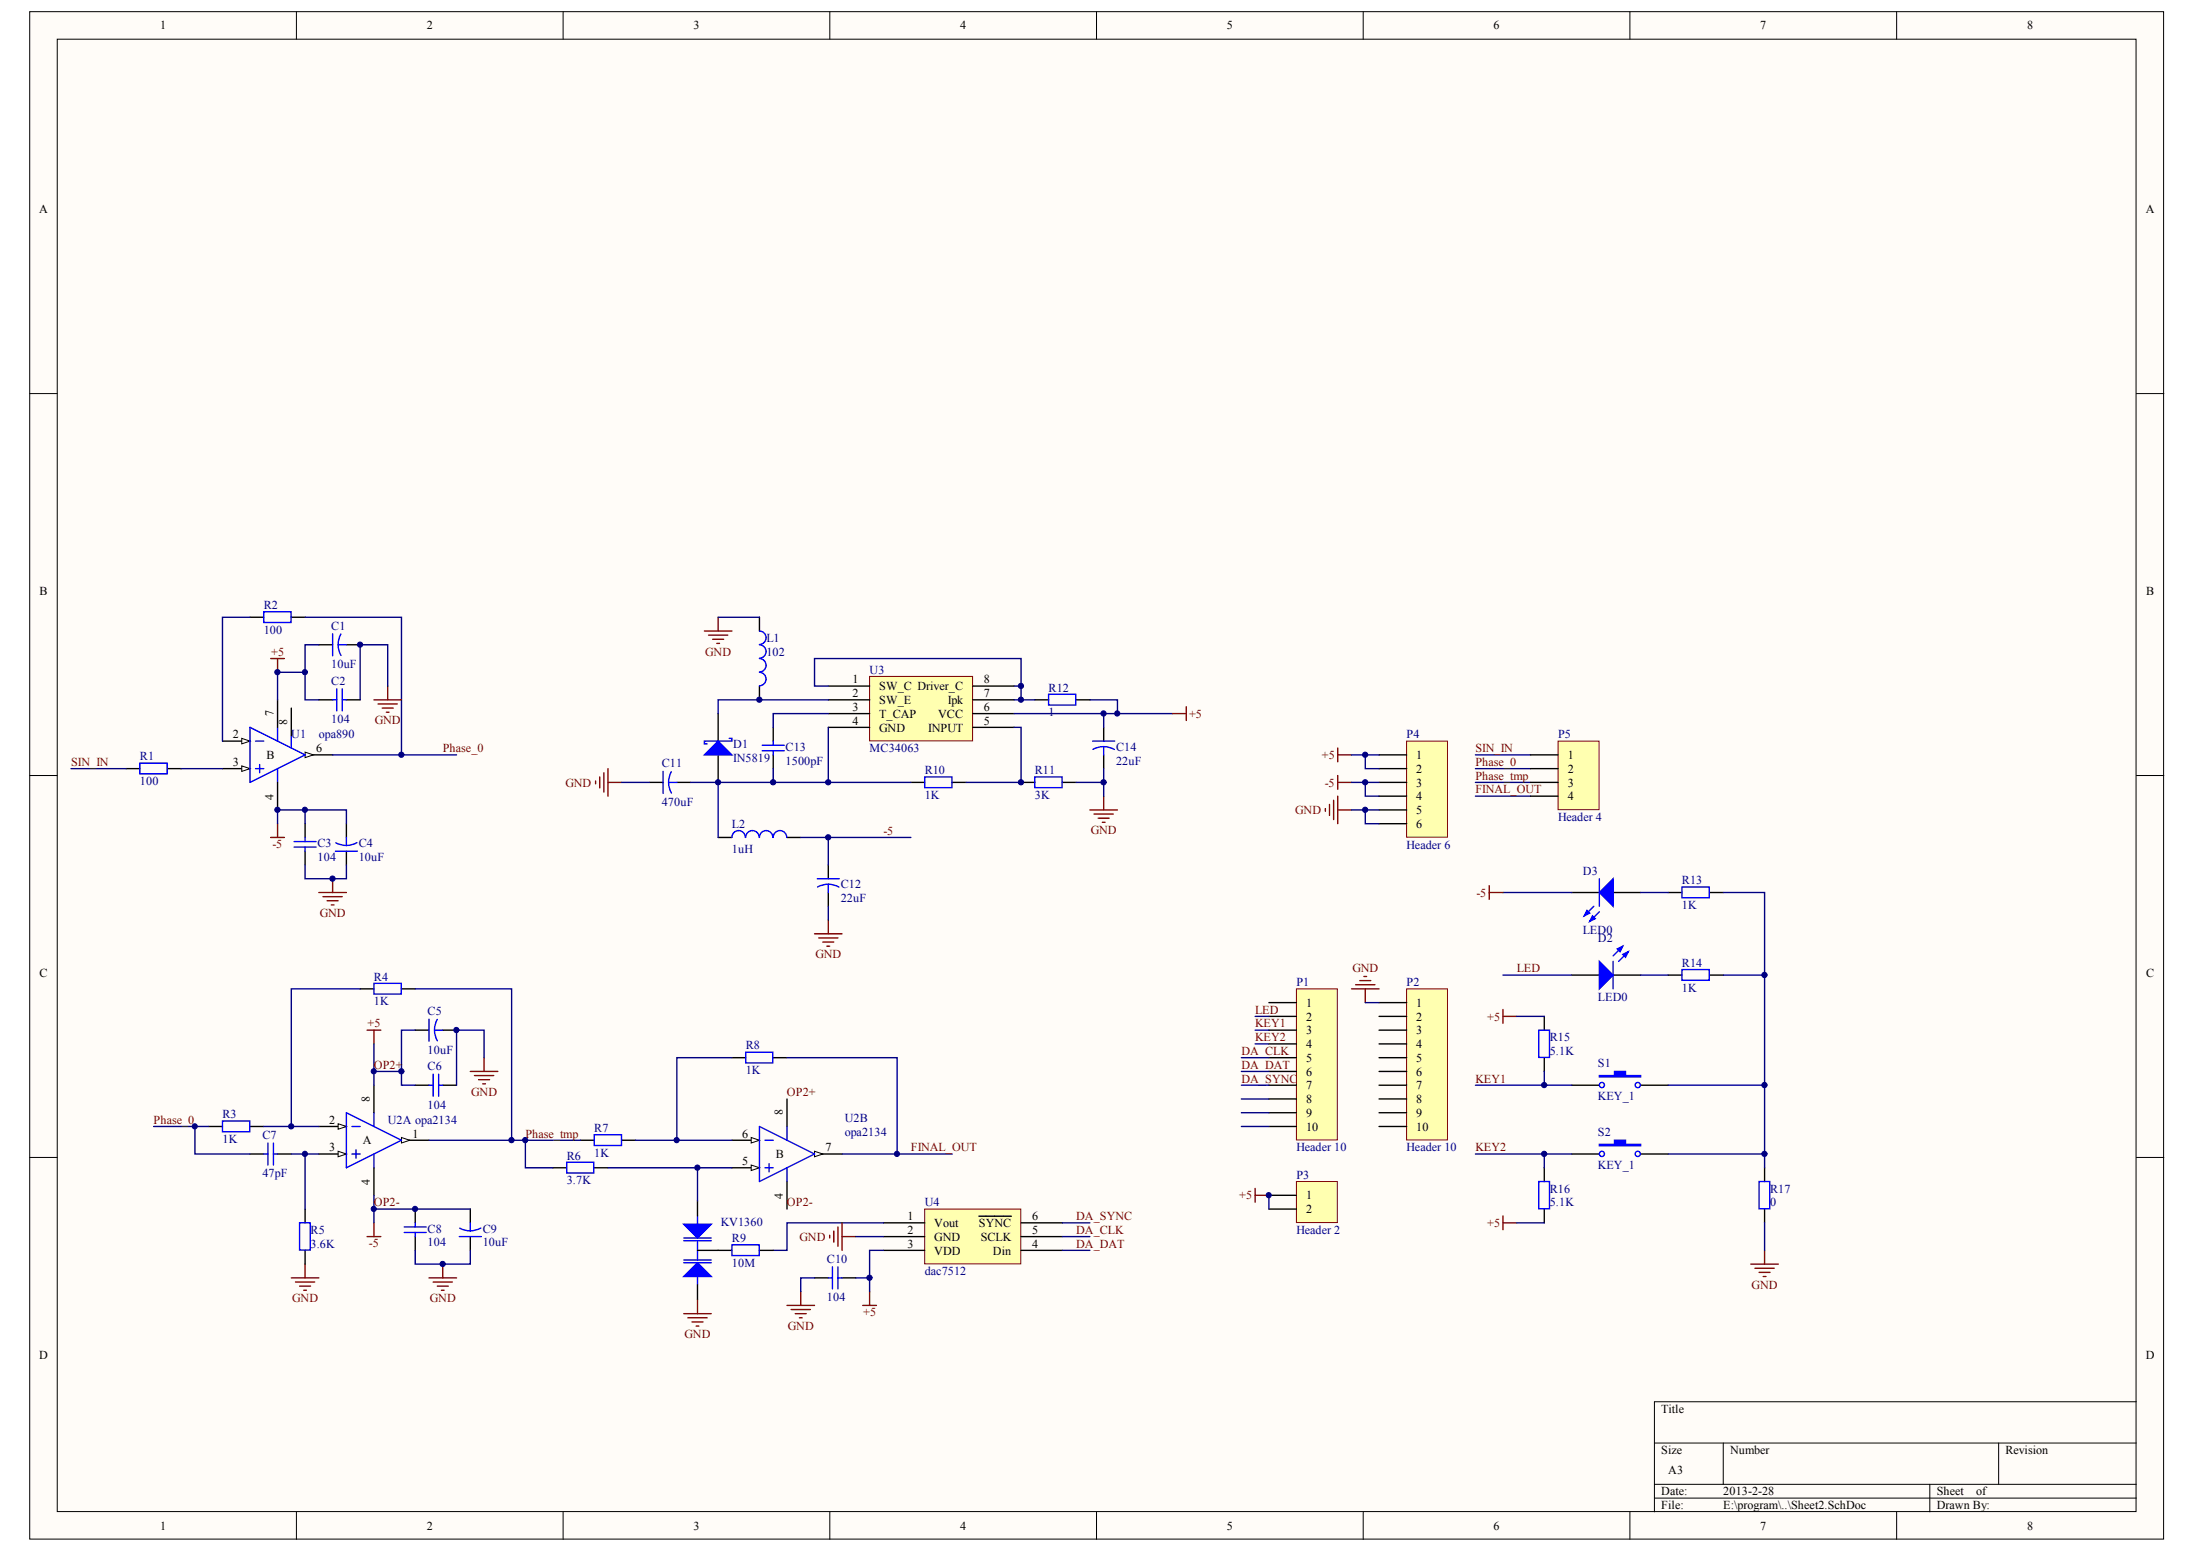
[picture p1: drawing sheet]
<svg xmlns="http://www.w3.org/2000/svg" width="297mm" height="210mm" viewBox="0 0 297 210" stroke-linecap="round" stroke-linejoin="round" font-family="sans-serif">
<g fill="#fffcf8" stroke="#000" stroke-width=".14">
<path d="M4 1.6h288.1v206.2h-288.1z"/>
<path d="M7.7 5.3h280.7v198.7h-280.7z"/>
</g>
<g fill="none" stroke="#000" stroke-width=".14">
<path d="M40 1.6v3.7M76 1.6v3.7M112 1.6v3.7M148 1.6v3.7M184.1 1.6v3.7M220.1 1.6v3.7M256.1 1.6v3.7M4 53.1h3.7M288.4 53.1h3.8M4 104.7h3.7M288.4 104.7h3.8M4 156.2h3.7"/>
<path d="M288.4 156.2h3.8M223.4 194.8h65M232.7 194.8v5.6M269.9 194.8v5.6M288.4 189.2h-65v14.9M40 204.1v3.7M76 204.1v3.7M112 204.1v3.7M148 204.1v3.7M184.1 204.1v3.7M220.1 204.1v3.7M223.4 200.4h65"/>
<path d="M223.4 202.2h65M256.1 204.1v3.7M260.6 200.4v3.7"/>
</g>
<path d="M30 103.8h3.8" fill="none" stroke="#000" stroke-width=".19"/>
<path d="M32.6 103.4l1.2 .4-1.2 .3z" fill="#fffcf8" stroke="#000" stroke-width=".14"/>
<path d="M30 100h3.8" fill="none" stroke="#000" stroke-width=".19"/>
<path d="M32.6 99.7l1.2 .3-1.2 .4z" fill="#fffcf8" stroke="#000" stroke-width=".14"/>
<path d="M41.2 101.9h3.7" fill="none" stroke="#000" stroke-width=".19"/>
<path d="M41.2 101.5l1.1 .4-1.1 .4z" fill="#fffcf8" stroke="#000" stroke-width=".14"/>
<path d="M33.8 98.2l7.4 3.7-7.4 3.7zM37.5 98.2v1.8M39.3 99.3v1.7M34.5 100h1.1M34.5 103.8h1.1M35.1 103.2v1.1M37.5 103.8v1.8" fill="none" stroke="#00f" stroke-width=".19"/>
<path d="M37.5 94.5v3.7M39.3 95.6v3.7M37.5 105.6v3.7M43.1 152.1h3.7" fill="none" stroke="#000" stroke-width=".19"/>
<path d="M45.7 151.7l1.1 .4-1.1 .3z" fill="#fffcf8" stroke="#000" stroke-width=".14"/>
<path d="M43.1 155.8h3.7" fill="none" stroke="#000" stroke-width=".19"/>
<path d="M45.7 155.4l1.1 .4-1.1 .3z" fill="#fffcf8" stroke="#000" stroke-width=".14"/>
<path d="M54.2 153.9h3.7" fill="none" stroke="#000" stroke-width=".19"/>
<path d="M54.2 153.5l1.1 .4-1.1 .4z" fill="#fffcf8" stroke="#000" stroke-width=".14"/>
<path d="M46.8 150.2l7.4 3.7-7.4 3.7zM47.5 152.1h1.1M47.5 155.8h1.1M48.1 155.2v1.1M50.5 150.2v1.9M50.5 155.8v1.8" fill="none" stroke="#00f" stroke-width=".19"/>
<path d="M50.5 146.5v3.7M50.5 157.6v3.7M98.8 157.6h3.7" fill="none" stroke="#000" stroke-width=".19"/>
<path d="M101.4 157.3l1.1 .3-1.1 .4z" fill="#fffcf8" stroke="#000" stroke-width=".14"/>
<path d="M98.8 153.9h3.7" fill="none" stroke="#000" stroke-width=".19"/>
<path d="M101.4 153.5l1.1 .4-1.1 .4z" fill="#fffcf8" stroke="#000" stroke-width=".14"/>
<path d="M110 155.8h3.7" fill="none" stroke="#000" stroke-width=".19"/>
<path d="M110 155.4l1.1 .4-1.1 .3z" fill="#fffcf8" stroke="#000" stroke-width=".14"/>
<g fill="none" stroke="#00f" stroke-width=".19">
<path d="M35.6 82.6h3.7v1.4h-3.7zM44.9 85.5v3M44.9 94.5h.6M45.5 93v3M45.7 87h1.1M45.7 87l.1 .8 .2 .7M46 85.6l-.3 .7v.7M46.2 93v3M46.2 94.5h.6M18.9 103h3.7v1.5h-3.7zM39.7 113.6h3M39.7 114.3h3"/>
<path d="M41.2 113v.6M41.2 114.3v.6M45.3 114.9h3M46.8 113v1.2M48.2 113.7a2.96 2.96 0 0 1-2.9 .1M50.5 132.7h3.7v1.5h-3.7zM57.9 137.6v2.9M58.7 139.1h1.1M58.7 139.1l.1 .7 .3 .7M59 137.6l-.2 .7-.1 .8M30 151.3h3.7v1.5h-3.7zM35.6 155.8h.6"/>
<path d="M36.2 154.3v3M36.9 154.3v3M36.9 155.8h.6M57.9 146.5h.6M58.5 145v3M59.2 145v3M59.2 146.5h.6M80.2 153.2h3.7v1.4h-3.7zM100.7 142h3.6v1.5h-3.6zM102.5 152.1l7.5 3.7-7.5 3.7zM103.3 153.9h1.1M103.3 157.6h1.1"/>
<path d="M103.8 157.1v1.1M106.3 152.1v1.8M106.3 157.6v1.9M54.6 165.6h3M54.6 166.4h3M56.1 165.1v.5M56.1 166.4v.5M62 166.9h3M63.5 165.1v1.1M64.9 165.8a2.96 2.96 0 0 1-2.8 0M92.3 170.5h3.7M92.3 170.1h3.7"/>
<path d="M92.3 167.5h3.7M92.3 167.1h3.7M94.2 164.1v1.2M94.2 167.5v2.6M94.2 172.3v1.1"/>
</g>
<g fill="none" stroke="#000" stroke-width=".19">
<path d="M33.8 83.3h1.8M39.3 83.3h1.9M43.1 87h1.8M43.1 94.5h1.8M46.8 87h1.8M46.8 94.5h1.8M17 103.8h1.9M22.6 103.8h1.9M41.2 111.2v1.8M41.2 114.9v1.9M46.8 111.2v1.8M46.8 114.9v1.9"/>
<path d="M48.6 133.5h1.9M54.2 133.5h1.9M56.1 139.1h1.8M59.8 139.1h1.8M28.2 152.1h1.8M33.8 152.1h1.8M33.8 155.8h1.8M37.5 155.8h1.8M56.1 146.5h1.8M59.8 146.5h1.8M78.4 153.9h1.8M83.9 153.9h1.9"/>
<path d="M98.8 142.8h1.9M104.4 142.8h1.9M106.3 148.3v3.8M106.3 159.5v3.7M56.1 163.2v1.9M56.1 166.9v1.9M63.5 163.2v1.9M63.5 166.9v1.9M94.2 162.1v2M94.2 173.4v2.1M94.2 168.8h2.8"/>
</g>
<g fill="none" stroke="#000080" stroke-width=".19">
<path d="M33.8 83.3h-3.8v16.7M41.2 83.3h13v18.6h-9.3M41.2 90.8h-3.7v3.7M43.1 87h-1.9v7.5h1.9M52.3 92.6v-5.6h-3.7v7.5M9.6 103.8h7.4M24.5 103.8h5.5M37.5 111.2v-1.9h9.3v1.9M41.2 116.8v1.8h5.6v-1.8M41.2 109.3v1.9M48.6 133.5h-9.3v18.6M56.1 139.1h-1.9v5.5h-3.7"/>
<path d="M56.1 133.5h13v20.4h-11.2M20.7 152.1h7.5M26.3 152.1v3.7h7.5M35.6 152.1h7.5M50.5 140.9v5.6M54.2 144.6v1.9h1.9M65.4 142.8v-3.7h-3.8v7.4M69.1 153.9h9.3M85.8 153.9h13M98.8 142.8h-7.4v11.1M98.8 157.6h-4.6v4.5M106.3 142.8h14.8v13h-7.4"/>
<path d="M121.1 155.8h7.5M50.5 161.3v3.8M50.5 163.2h13M56.1 168.8v1.8h7.4v-1.8"/>
</g>
<g fill="none" stroke="#800000" stroke-width=".19">
<path d="M36.5 88.9h1.9M37.5 88.9v1.9M50.5 94.5h3.7M51 95h2.6M51.6 95.6h1.5M52.2 96.1h.3M52.3 92.6v1.9M36.5 113h1.9M37.5 111.2v1.8M44.9 118.6v1.9M43.1 120.5h3.7M43.6 121h2.6"/>
<path d="M44.2 121.6h1.5M44.7 122.1h.4M49.6 139.1h1.8M50.5 139.1v1.8M63.5 144.6h3.7M64.1 145.2h2.6M64.6 145.7h1.5M65.2 146.3h.3M65.4 142.8v1.8M39.3 172.5h3.8M39.9 173.1h2.6M40.4 173.6h1.5"/>
<path d="M41 174.2h.4M41.2 170.6v1.9M49.6 166.9h1.8M50.5 165.1v1.8M57.9 172.5h3.7M58.5 173.1h2.6M59 173.6h1.5M59.6 174.2h.4M59.8 170.6v1.9M92.3 177.3h3.7M92.9 177.9h2.6M93.4 178.4h1.5"/>
<path d="M94 179h.4M94.2 175.5v1.8"/>
</g>
<g fill="#00f" stroke="#00f" stroke-width=".19">
<path d="M92.3 172.3l1.9-1.8 1.8 1.8z"/>
<path d="M92.3 165.3h3.7l-1.8 1.8z"/>
</g>
<path d="M124.8 163.2h13v7.4h-13z" fill="#ffffb0" stroke="#800000" stroke-width=".14"/>
<path d="M97 168.8h1.8M102.5 168.8h1.9M110 172.5h1.8M113.7 172.5h1.9M119.3 165.1h5.5M119.3 166.9h5.5M119.3 168.8h5.5M132.2 164.2h4.4M137.9 165.1h5.5M137.9 166.9h5.5M137.9 168.8h5.5" fill="none" stroke="#000" stroke-width=".19"/>
<path d="M110 172.5h-1.9v1.9M115.6 166.9h3.7M115.6 172.5h1.8M119.3 165.1h-13v3.7h-1.9M119.3 168.8h-1.9v5.6M143.4 165.1h3.8M143.4 166.9h3.8M143.4 168.8h3.8" fill="none" stroke="#000080" stroke-width=".19"/>
<path d="M98.8 168h3.7v1.5h-3.7zM111.8 172.5h.6M112.4 171v3M113.1 171v3M113.1 172.5h.6" fill="none" stroke="#00f" stroke-width=".19"/>
<path d="M106.3 176.2h3.7M106.8 176.8h2.6M107.4 177.3h1.5M107.9 177.9h.4M108.1 174.4v1.8M112 166.7v.4M112.6 166.2v1.5M113.1 165.6v2.6M113.7 165.1v3.7M113.7 166.9h1.9M116.5 176.2h1.8M117.4 174.4v1.8" fill="none" stroke="#800000" stroke-width=".19"/>
<path d="M117.4 91.3h13.9v8.7h-13.9z" fill="#ffffb0" stroke="#800000" stroke-width=".14"/>
<g fill="none" stroke="#000" stroke-width=".19">
<path d="M97 96.3v3.7M102.5 83.3v1.9M102.5 92.6v1.9M104.4 98.2v1.8M111.8 92.6h5.6M111.8 94.5h5.6M111.8 96.3h5.6M111.8 98.2h5.6M131.4 92.6h5.5M131.4 94.5h5.5M131.4 96.3h5.5M131.4 98.2h5.5"/>
<path d="M139.7 94.5h1.9M145.3 94.5h1.9M149 98.2v1.8M87.7 105.6h1.8M91.4 105.6h1.8M97 101.9v3.7M97 113h1.8M104.4 101.9v1.9M106.3 113h1.8M111.8 116.8v1.8M123 105.6h1.8M128.6 105.6h1.8"/>
<path d="M137.9 105.6h1.8M143.4 105.6h1.9M149 101.9v1.9M111.8 120.5v1.8"/>
</g>
<g fill="none" stroke="#00f" stroke-width=".19">
<path d="M98.5 99.7h.3v.3h-3.7v.4h.4M102.5 85.2a.91 .91 0 0 1 .9 .9 .91 .91 0 0 1-.9 .9M102.5 87a.91 .91 0 0 1 .9 .9 .91 .91 0 0 1-.9 1M102.5 88.9a.91 .91 0 0 1 .9 .9 .91 .91 0 0 1-.9 .9M102.5 90.8a.91 .91 0 0 1 .9 .9 .91 .91 0 0 1-.9 .9M141.6 93.7h3.6v1.5h-3.6zM89.5 104.1v3M90.3 105.6h1.1M90.3 105.6l.1 .8 .3 .7M90.6 104.2l-.2 .7-.1 .7M100.6 113a.9 .9 0 0 0-.9-.9 .9 .9 0 0 0-.9 .9M102.5 113a.91 .91 0 0 0-.9-.9 .91 .91 0 0 0-.9 .9"/>
<path d="M102.9 100.6h3M102.9 101.3h3M104.3 113a.9 .9 0 0 0-.9-.9 .9 .9 0 0 0-.9 .9M104.4 100v.6M104.4 101.3v.6M106.2 113a.91 .91 0 0 0-.9-.9 .91 .91 0 0 0-.9 .9M110.3 118.6h3M111.8 119.4l.8 .1 .7 .2M111.8 119.4l-.7 .1-.7 .2M111.8 119.4v1.1M124.8 104.9h3.7v1.4h-3.7zM139.7 104.9h3.7v1.4h-3.7z"/>
<path d="M147.5 100h3M149 100.8l.8 .1 .7 .3M149 100.8l-.7 .1-.7 .3M149 100.8v1.1"/>
</g>
<g fill="none" stroke="#000080" stroke-width=".19">
<path d="M97 83.3h5.5M111.8 92.6h-1.8v-3.7h27.9v3.7M111.8 96.3h-7.4v1.9M111.8 94.5h-14.8v1.8M111.8 98.2v7.4M136.9 92.6h1v1.9M136.9 98.2h1v7.4h-7.5M136.9 96.3h21.4M136.9 94.5h2.8M147.2 94.5h3.7v1.8M149 96.3v1.9M54.2 101.9h7.4"/>
<path d="M83.9 105.6h3.8M93.2 105.6h11.2M97 105.6v7.4M104.4 103.8v1.8h18.6M108.1 113h3.7v3.8M111.8 113h11.2M145.3 105.6h3.7v1.9M149 103.8v1.8M111.8 122.3v1.9"/>
</g>
<g fill="none" stroke="#800000" stroke-width=".19">
<path d="M95.1 85.2h3.7M95.7 85.7h2.6M96.2 86.3h1.5M96.8 86.8h.3M97 83.3v1.9M158.3 96.3h1.9M160.2 95.4v1.9M80.4 105.4v.4M81 104.9v1.5M81.5 104.3v2.6M82.1 103.8v3.7M82.1 105.6h1.8"/>
<path d="M147.2 109.3h3.7M147.7 109.9h2.6M148.3 110.4h1.5M148.8 111h.4M149 107.5v1.8M110 126.1h3.7M110.5 126.6h2.6M111.1 127.2h1.5M111.6 127.7h.4M111.8 124.2v1.9"/>
</g>
<path d="M95.1 101.9l1.9-1.9 1.8 1.9z" fill="#00f" stroke="#00f" stroke-width=".19"/>
<path d="M175 133.5h5.6v20.4h-5.6z" fill="#ffffb0" stroke="#800000" stroke-width=".14"/>
<path d="M171.3 135.3h3.7M171.3 137.2h3.7M171.3 139.1h3.7M171.3 140.9h3.7M171.3 142.8h3.7M171.3 144.6h3.7M171.3 146.5h3.7M171.3 148.3h3.7M171.3 150.2h3.7M171.3 152.1h3.7" fill="none" stroke="#000" stroke-width=".19"/>
<path d="M189.9 133.5h5.5v20.4h-5.5z" fill="#ffffb0" stroke="#800000" stroke-width=".14"/>
<path d="M186.2 135.3h3.7M186.2 137.2h3.7M186.2 139.1h3.7M186.2 140.9h3.7M186.2 142.8h3.7M186.2 144.6h3.7M186.2 146.5h3.7M186.2 148.3h3.7M186.2 150.2h3.7M186.2 152.1h3.7" fill="none" stroke="#000" stroke-width=".19"/>
<path d="M182.5 133.5h3.7M183 132.9h2.6M183.6 132.4h1.5M184.2 131.8h.3M184.3 133.5v1.8" fill="none" stroke="#800000" stroke-width=".19"/>
<path d="M184.3 135.3h1.9" fill="none" stroke="#000080" stroke-width=".19"/>
<path d="M175 159.5h5.6v5.5h-5.6z" fill="#ffffb0" stroke="#800000" stroke-width=".14"/>
<g fill="none" stroke="#000" stroke-width=".19">
<path d="M208.5 137.2v1.9M212.2 131.6h3.7M217.8 131.6h3.7M225.2 131.6h1.9M230.8 131.6h1.9M208.5 142.8v1.8M208.5 157.6v1.9M212.2 146.5h3.7M212.2 155.8h3.7M221.5 146.5h3.7M221.5 155.8h3.7M238.2 157.6v1.9"/>
<path d="M171.3 161.3h3.7M171.3 163.2h3.7M208.5 163.2v1.9M238.2 163.2v1.9"/>
</g>
<g fill="none" stroke="#000080" stroke-width=".19">
<path d="M169.5 137.2h1.8M169.5 139.1h1.8M202.9 131.6h9.3M204.8 137.2h3.7M221.5 131.6h3.7M232.7 131.6h5.5v24.2M167.6 146.5h3.7M167.6 142.8h3.7M167.6 144.6h3.7M169.5 140.9h1.8M199.2 146.5h9.3M199.2 155.8h13"/>
<path d="M208.5 144.6v1.9h3.7M208.5 155.8v1.8M225.2 155.8h13v1.8M225.2 146.5h13M171.3 161.3v1.9M204.8 165.1h3.7M238.2 165.1v3.7"/>
</g>
<path d="M202.9 136.3v1.8M202.9 137.2h1.9M169.5 160.4v1.9M169.5 161.3h1.8M202.9 164.1v1.9M202.9 165.1h1.9M236.4 170.6h3.7M236.9 171.2h2.7M237.5 171.8h1.5M238.1 172.3h.3M238.2 168.8v1.8" fill="none" stroke="#800000" stroke-width=".19"/>
<g fill="#00f" stroke="#00f" stroke-width=".19">
<path d="M215.9 129.8l1.9 1.8-1.9 1.9z"/>
<path d="M219.1 128.8l.7-.3-.3 .7z"/>
<path d="M218.4 128.1l.7-.4-.4 .8z"/>
<path d="M215.9 145.2h2.1v-.6h1.5v.6h2v.2h-5.6z" fill-rule="evenodd"/>
<path d="M215.9 154.5h2.1v-.6h1.5v.6h2v.2h-5.6z" fill-rule="evenodd"/>
</g>
<g fill="none" stroke="#00f" stroke-width=".19">
<path d="M207.8 139.1h1.4v3.6h-1.4zM217.8 129.8v3.7M219.1 127.7l-1.3 1.3M219.8 128.5l-1.3 1.3M227.1 130.9h3.7v1.4h-3.7zM207.8 159.5h1.4v3.7h-1.4zM237.5 159.5h1.5v3.7h-1.5z"/>
<circle cx="216.3" cy="146.5" r=".35"/>
<circle cx="216.3" cy="155.8" r=".35"/>
<circle cx="221.1" cy="146.5" r=".35"/>
<circle cx="221.1" cy="155.8" r=".35"/>
</g>
<path d="M189.9 100h5.5v13h-5.5z" fill="#ffffb0" stroke="#800000" stroke-width=".14"/>
<path d="M186.2 101.9h3.7M186.2 103.8h3.7M186.2 105.6h3.7M186.2 107.5h3.7M186.2 109.3h3.7M186.2 111.2h3.7M74.7 157.6h1.8M80.2 157.6h1.9M41.2 163.2v1.9M41.2 168.8v1.8" fill="none" stroke="#000" stroke-width=".19"/>
<path d="M178.9 109.1v.4M179.5 108.6v1.5M180.1 108v2.6M180.6 101v1.8M180.6 104.7v1.8M180.6 107.5v3.7M180.6 101.9h1.9M180.6 105.6h1.9M180.6 109.3h1.9" fill="none" stroke="#800000" stroke-width=".19"/>
<g fill="none" stroke="#000080" stroke-width=".19">
<path d="M182.5 101.9h3.7M182.5 105.6h3.7M182.5 109.3h3.7M184.3 101.9v1.9h1.9M184.3 105.6v1.9h1.9M184.3 109.3v1.9h1.9M199.2 101.9h7.4M199.2 105.6h7.4M199.2 103.8h7.4M199.2 107.5h7.4M167.6 148.3h3.7M167.6 152.1h3.7"/>
<path d="M167.6 150.2h3.7"/>
</g>
<path d="M76.5 156.9h3.7v1.4h-3.7zM40.4 165.1h1.5v3.6h-1.5z" fill="none" stroke="#00f" stroke-width=".19"/>
<path d="M210.4 100h5.5v9.3h-5.5z" fill="#ffffb0" stroke="#800000" stroke-width=".14"/>
<path d="M206.6 101.9h3.8M206.6 103.8h3.8M206.6 105.6h3.8M206.6 107.5h3.8M212.2 120.5h3.7M217.8 120.5h3.7M225.2 120.5h1.9M230.8 120.5h1.9" fill="none" stroke="#000" stroke-width=".19"/>
<path d="M202.9 120.5h9.3M221.5 120.5h3.7M232.7 120.5h5.5v11.1M39.3 155.8h3.8M41.2 155.8v7.4M70.9 153.9v3.7h3.8M82.1 157.6h12.1" fill="none" stroke="#000080" stroke-width=".19"/>
<g fill="#00f" stroke="#00f" stroke-width=".19">
<path d="M215.9 120.5l1.9-1.9v3.7z"/>
<path d="M214.3 122.9l.3 .4-.7 .3z"/>
<path d="M215 123.6l.4 .4-.8 .4z"/>
</g>
<path d="M215.9 118.6v3.7M227.1 119.7h3.7v1.5h-3.7zM215.2 122.3l-1.3 1.3M215.9 123.1l-1.3 1.3" fill="none" stroke="#00f" stroke-width=".19"/>
<path d="M201.1 119.5v1.9M201.1 120.5h1.8" fill="none" stroke="#800000" stroke-width=".19"/>
<g fill="#000080" stroke="#000080" stroke-width=".14">
<circle cx="26.3" cy="152" r=".35"/>
<circle cx="37.5" cy="109.3" r=".35"/>
<circle cx="37.5" cy="90.7" r=".35"/>
<circle cx="39.3" cy="152" r=".35"/>
<circle cx="41.2" cy="155.8" r=".35"/>
<circle cx="41.2" cy="109.3" r=".35"/>
<circle cx="41.2" cy="90.7" r=".35"/>
<circle cx="44.9" cy="118.6" r=".35"/>
<circle cx="48.6" cy="87" r=".35"/>
<circle cx="50.5" cy="163.2" r=".35"/>
<circle cx="50.5" cy="144.6" r=".35"/>
<circle cx="54.2" cy="144.6" r=".35"/>
<circle cx="54.2" cy="101.9" r=".35"/>
<circle cx="56" cy="163.2" r=".35"/>
<circle cx="59.8" cy="170.6" r=".35"/>
<circle cx="61.6" cy="139" r=".35"/>
<circle cx="69.1" cy="153.9" r=".35"/>
<circle cx="70.9" cy="153.9" r=".35"/>
<circle cx="91.4" cy="153.9" r=".35"/>
<circle cx="94.2" cy="157.6" r=".35"/>
<circle cx="96.9" cy="105.6" r=".35"/>
<circle cx="102.5" cy="94.4" r=".35"/>
<circle cx="104.4" cy="105.6" r=".35"/>
<circle cx="111.8" cy="113" r=".35"/>
<circle cx="111.8" cy="105.6" r=".35"/>
<circle cx="117.4" cy="172.5" r=".35"/>
<circle cx="121.1" cy="155.8" r=".35"/>
<circle cx="137.8" cy="105.6" r=".35"/>
<circle cx="137.8" cy="94.4" r=".35"/>
<circle cx="137.8" cy="92.6" r=".35"/>
<circle cx="149" cy="105.6" r=".35"/>
<circle cx="149" cy="96.3" r=".35"/>
<circle cx="150.8" cy="96.3" r=".35"/>
<circle cx="171.3" cy="161.3" r=".35"/>
<circle cx="184.3" cy="109.3" r=".35"/>
<circle cx="184.3" cy="105.6" r=".35"/>
<circle cx="184.3" cy="101.9" r=".35"/>
<circle cx="208.5" cy="155.8" r=".35"/>
<circle cx="208.5" cy="146.5" r=".35"/>
<circle cx="238.2" cy="155.8" r=".35"/>
<circle cx="238.2" cy="146.5" r=".35"/>
<circle cx="238.2" cy="131.6" r=".35"/>
</g>
<g font-size="1.6">
<text x="21.6" y="4">1</text>
<text x="57.6" y="4">2</text>
<text x="93.6" y="4">3</text>
<text x="129.6" y="4">4</text>
<text x="165.7" y="4">5</text>
<text x="201.7" y="4">6</text>
<text x="237.7" y="4">7</text>
<text x="273.7" y="4">8</text>
<text x="5.3" y="28.8">A</text>
<text x="289.7" y="28.8">A</text>
<text x="5.3" y="80.4">B</text>
<text x="289.8" y="80.4">B</text>
<text x="115.1" y="92.2">1</text>
<text x="115.1" y="94.1">2</text>
<text x="115.1" y="96">3</text>
<text x="118.7" y="93.2">SW_C Driver_C</text>
<text x="118.7" y="95">SW_E</text>
<text x="128" y="95">Ipk</text>
<text x="132.8" y="96">6</text>
<text x="132.8" y="94.1">7</text>
<text x="132.8" y="92.2">8</text>
<text x="31.4" y="99.7">2</text>
<text x="36.9" y="96.7" transform="rotate(-90 36.9 96.7)">7</text>
<text x="38.8" y="97.8" transform="rotate(-90 38.8 97.8)">8</text>
<text x="42.7" y="101.5">6</text>
<text x="115.1" y="97.8">4</text>
<text x="118.7" y="96.9">T_CAP</text>
<text x="118.7" y="98.7">GND</text>
<text x="125.3" y="98.7">INPUT</text>
<text x="126.7" y="96.9">VCC</text>
<text x="132.8" y="97.8">5</text>
<text x="31.4" y="103.4">3</text>
<text x="36" y="102.5">B</text>
<text x="36.9" y="107.9" transform="rotate(-90 36.9 107.9)">4</text>
<text x="191.2" y="102.5">1</text>
<text x="191.2" y="104.3">2</text>
<text x="191.2" y="106.2">3</text>
<text x="211.7" y="102.5">1</text>
<text x="211.7" y="104.3">2</text>
<text x="211.7" y="106.2">3</text>
<text x="191.2" y="108">4</text>
<text x="191.2" y="109.9">5</text>
<text x="191.2" y="111.8">6</text>
<text x="211.7" y="108">4</text>
<text x="5.3" y="131.9">C</text>
<text x="289.8" y="131.9">C</text>
<text x="176.3" y="135.9">1</text>
<text x="176.3" y="137.8">2</text>
<text x="191.2" y="135.9">1</text>
<text x="191.2" y="137.8">2</text>
<text x="176.3" y="139.6">3</text>
<text x="176.3" y="141.5">4</text>
<text x="176.3" y="143.3">5</text>
<text x="191.2" y="139.6">3</text>
<text x="191.2" y="141.5">4</text>
<text x="191.2" y="143.3">5</text>
<text x="49.9" y="148.7" transform="rotate(-90 49.9 148.7)">8</text>
<text x="176.3" y="145.2">6</text>
<text x="176.3" y="147.1">7</text>
<text x="176.3" y="148.9">8</text>
<text x="191.2" y="145.2">6</text>
<text x="191.2" y="147.1">7</text>
<text x="191.2" y="148.9">8</text>
<text x="44.4" y="151.7">2</text>
<text x="44.4" y="155.4">3</text>
<text x="49" y="154.5">A</text>
<text x="55.7" y="153.6">1</text>
<text x="100.2" y="153.6">6</text>
<text x="105.7" y="150.6" transform="rotate(-90 105.7 150.6)">8</text>
<text x="111.5" y="155.4">7</text>
<text x="176.3" y="150.8">9</text>
<text x="176.3" y="152.6">10</text>
<text x="191.2" y="150.8">9</text>
<text x="191.2" y="152.6">10</text>
<text x="49.9" y="160" transform="rotate(-90 49.9 160)">4</text>
<text x="100.2" y="157.3">5</text>
<text x="104.8" y="156.3">B</text>
<text x="105.7" y="161.8" transform="rotate(-90 105.7 161.8)">4</text>
<text x="176.3" y="161.9">1</text>
<text x="122.5" y="164.7">1</text>
<text x="122.5" y="166.6">2</text>
<text x="126.1" y="165.6">Vout</text>
<text x="126.1" y="167.5">GND</text>
<text x="132.2" y="165.6">SYNC</text>
<text x="132.4" y="167.5">SCLK</text>
<text x="139.3" y="166.6">5</text>
<text x="139.3" y="164.7">6</text>
<text x="176.3" y="163.8">2</text>
<text x="122.5" y="168.4">3</text>
<text x="126.1" y="169.3">VDD</text>
<text x="134.1" y="169.3">Din</text>
<text x="139.3" y="168.4">4</text>
<text x="5.3" y="183.5">D</text>
<text x="289.7" y="183.5">D</text>
<text x="224.3" y="190.7">Title</text>
<text x="224.3" y="196.2">Size</text>
<text x="233.6" y="196.2">Number</text>
<text x="270.8" y="196.2">Revision</text>
<text x="224.3" y="201.8">Date:</text>
<text x="224.3" y="203.7">File:</text>
<text x="225.2" y="199">A3</text>
<text x="232.7" y="201.8">2013-2-28</text>
<text x="232.7" y="203.7">E:\program\..\Sheet2.SchDoc</text>
<text x="261.5" y="201.8">Sheet</text>
<text x="261.5" y="203.7">Drawn By:</text>
<text x="266.8" y="201.8">of</text>
<text x="21.6" y="206.5">1</text>
<text x="57.6" y="206.5">2</text>
<text x="93.6" y="206.5">3</text>
<text x="129.6" y="206.5">4</text>
<text x="165.7" y="206.5">5</text>
<text x="201.7" y="206.5">6</text>
<text x="237.7" y="206.5">7</text>
<text x="273.7" y="206.5">8</text>
</g>
<g font-size="1.6" fill="#000080">
<text x="35.6" y="82.2">R2</text>
<text x="35.6" y="85.6">100</text>
<text x="44.7" y="85">C1</text>
<text x="103.5" y="88.5">102</text>
<text x="103.5" y="86.7">L1</text>
<text x="44.7" y="90.2">10uF</text>
<text x="44.7" y="92.4">C2</text>
<text x="117.4" y="90.9">U3</text>
<text x="141.6" y="93.4">R12</text>
<text x="39.3" y="99.7">U1</text>
<text x="43.1" y="99.7">opa890</text>
<text x="44.7" y="97.6">104</text>
<text x="99" y="101">D1</text>
<text x="106.1" y="101.3">C13</text>
<text x="117.4" y="101.5">MC34063</text>
<text x="141.6" y="96.7">1</text>
<text x="150.7" y="101.3">C14</text>
<text x="189.9" y="99.7">P4</text>
<text x="210.4" y="99.7">P5</text>
<text x="18.9" y="106">100</text>
<text x="18.9" y="102.6">R1</text>
<text x="89.3" y="103.6">C11</text>
<text x="99" y="102.8">IN5819</text>
<text x="106.1" y="103.2">1500pF</text>
<text x="124.8" y="107.9">1K</text>
<text x="124.8" y="104.5">R10</text>
<text x="139.7" y="107.9">3K</text>
<text x="139.7" y="104.5">R11</text>
<text x="150.7" y="103.2">22uF</text>
<text x="89.3" y="108.8">470uF</text>
<text x="98.8" y="111.8">L2</text>
<text x="210.4" y="110.8">Header 4</text>
<text x="42.9" y="116.2">104</text>
<text x="42.9" y="114.4">C3</text>
<text x="48.4" y="116.2">10uF</text>
<text x="48.4" y="114.4">C4</text>
<text x="98.8" y="115.1">1uH</text>
<text x="113.5" y="119.9">C12</text>
<text x="189.9" y="114.5">Header 6</text>
<text x="213.7" y="118.1">D3</text>
<text x="227.1" y="119.4">R13</text>
<text x="113.5" y="121.8">22uF</text>
<text x="227.1" y="122.7">1K</text>
<text x="213.7" y="126.1">LED0</text>
<text x="215.8" y="127.2">D2</text>
<text x="227.1" y="130.5">R14</text>
<text x="50.5" y="135.7">1K</text>
<text x="50.5" y="132.4">R4</text>
<text x="57.7" y="137">C5</text>
<text x="175" y="133.1">P1</text>
<text x="189.9" y="133.1">P2</text>
<text x="215.8" y="135.2">LED0</text>
<text x="227.1" y="133.9">1K</text>
<text x="57.7" y="142.2">10uF</text>
<text x="100.7" y="141.7">R8</text>
<text x="209.2" y="142.4">5.1K</text>
<text x="209.2" y="140.5">R15</text>
<text x="57.7" y="149.7">104</text>
<text x="57.7" y="144.5">C6</text>
<text x="100.7" y="145">1K</text>
<text x="215.8" y="144.1">S1</text>
<text x="215.8" y="148.5">KEY_1</text>
<text x="30" y="154.3">1K</text>
<text x="30" y="151">R3</text>
<text x="35.4" y="153.7">C7</text>
<text x="52.3" y="151.7">U2A opa2134</text>
<text x="80.2" y="152.8">R7</text>
<text x="114.1" y="151.5">U2B</text>
<text x="114.1" y="153.4">opa2134</text>
<text x="175" y="155.4">Header 10</text>
<text x="189.9" y="155.4">Header 10</text>
<text x="215.8" y="153.4">S2</text>
<text x="35.4" y="158.9">47pF</text>
<text x="76.5" y="159.9">3.7K</text>
<text x="76.5" y="156.5">R6</text>
<text x="80.2" y="156.2">1K</text>
<text x="175" y="159.1">P3</text>
<text x="209.2" y="161">R16</text>
<text x="215.8" y="157.8">KEY_1</text>
<text x="239" y="161">R17</text>
<text x="41.9" y="166.6">R5</text>
<text x="57.7" y="166.4">C8</text>
<text x="65.2" y="166.4">C9</text>
<text x="97.3" y="165.4">KV1360</text>
<text x="98.8" y="167.7">R9</text>
<text x="124.8" y="162.8">U4</text>
<text x="175" y="166.6">Header 2</text>
<text x="209.2" y="162.8">5.1K</text>
<text x="239" y="162.8">0</text>
<text x="41.9" y="168.4">3.6K</text>
<text x="57.7" y="168.2">104</text>
<text x="65.2" y="168.2">10uF</text>
<text x="98.8" y="171">10M</text>
<text x="111.6" y="170.5">C10</text>
<text x="124.8" y="172.1">dac7512</text>
<text x="111.6" y="175.7">104</text>
</g>
<g font-size="1.6" fill="#800000">
<text x="36.6" y="88.5">+5</text>
<text x="95.2" y="88.5">GND</text>
<text x="50.6" y="97.8">GND</text>
<text x="59.8" y="101.5">Phase_0</text>
<text x="160.5" y="96.9">+5</text>
<text x="199.2" y="101.5">SIN_IN</text>
<text x="9.6" y="103.4">SIN_IN</text>
<text x="76.3" y="106.2">GND</text>
<text x="178.5" y="102.5">+5</text>
<text x="178.9" y="106.2">-5</text>
<text x="199.2" y="105.3">Phase_tmp</text>
<text x="199.2" y="103.4">Phase_0</text>
<text x="199.2" y="107.1">FINAL_OUT</text>
<text x="119.3" y="112.7">-5</text>
<text x="147.3" y="112.6">GND</text>
<text x="174.9" y="109.9">GND</text>
<text x="36.8" y="114.5">-5</text>
<text x="43.2" y="123.8">GND</text>
<text x="199.3" y="121">-5</text>
<text x="110.1" y="129.4">GND</text>
<text x="182.6" y="131.3">GND</text>
<text x="204.8" y="131.3">LED</text>
<text x="169.5" y="136.8">LED</text>
<text x="200.8" y="137.8">+5</text>
<text x="49.6" y="138.7">+5</text>
<text x="167.6" y="142.4">DA_CLK</text>
<text x="169.5" y="138.7">KEY1</text>
<text x="169.5" y="140.5">KEY2</text>
<text x="50.5" y="144.3">OP2+</text>
<text x="63.6" y="147.9">GND</text>
<text x="106.3" y="148">OP2+</text>
<text x="167.6" y="144.3">DA_DAT</text>
<text x="167.6" y="146.1">DA_SYNC</text>
<text x="199.2" y="146.1">KEY1</text>
<text x="20.7" y="151.7">Phase_0</text>
<text x="70.9" y="153.6">Phase_tmp</text>
<text x="123" y="155.4">FINAL_OUT</text>
<text x="199.2" y="155.4">KEY2</text>
<text x="167.3" y="161.9">+5</text>
<text x="50.5" y="162.8">OP2-</text>
<text x="106.3" y="162.8">OP2-</text>
<text x="107.9" y="167.5">GND</text>
<text x="145.3" y="164.7">DA_SYNC</text>
<text x="145.3" y="166.6">DA_CLK</text>
<text x="200.8" y="165.6">+5</text>
<text x="49.8" y="168.4">-5</text>
<text x="145.3" y="168.4">DA_DAT</text>
<text x="236.5" y="174">GND</text>
<text x="39.4" y="175.8">GND</text>
<text x="58" y="175.8">GND</text>
<text x="106.4" y="179.5">GND</text>
<text x="116.5" y="177.7">+5</text>
<text x="92.4" y="180.6">GND</text>
</g>
</svg>
